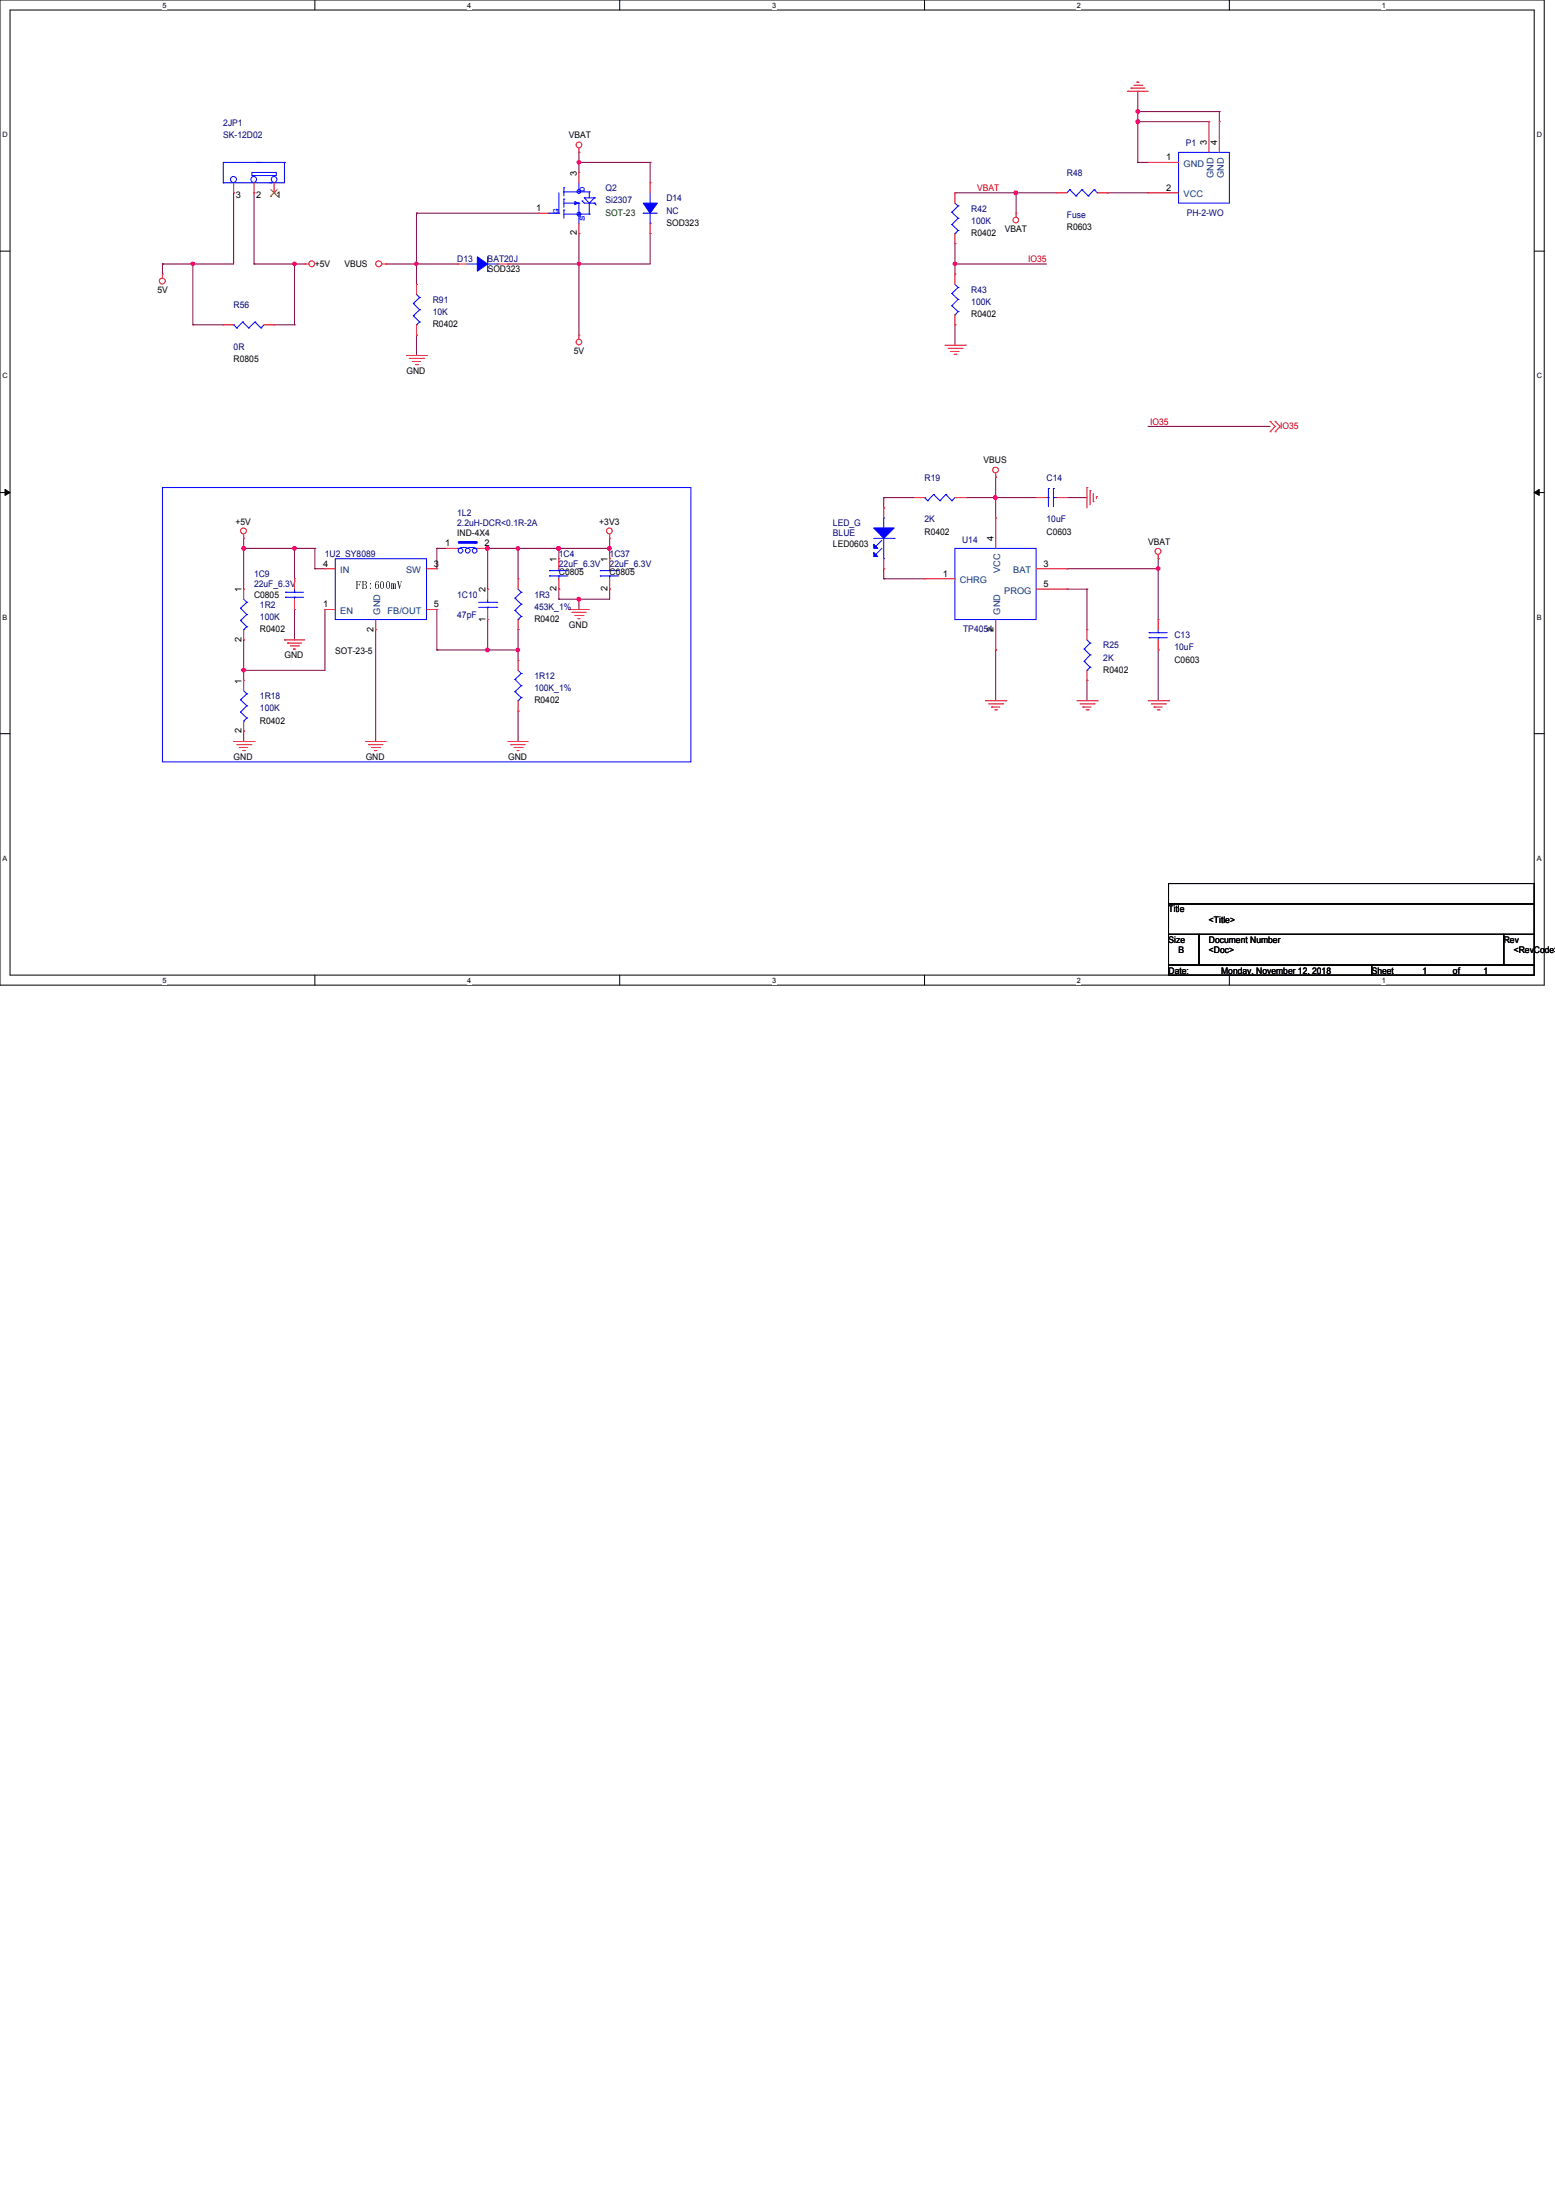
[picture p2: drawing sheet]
<svg xmlns="http://www.w3.org/2000/svg" width="210mm" height="297mm" viewBox="0 0 210 297" stroke-linecap="round" stroke-linejoin="round" font-family="sans-serif">
<path d="M0 0h208.4v133h-208.4zM1.4 1.4h205.7v130.3h-205.7z" fill="none" stroke="#000" stroke-width=".13"/>
<g fill="#fff">
<path d="M21.9 .1h.6v1.1h-.6z"/>
<path d="M21.9 131.8h.6v1.1h-.6z"/>
</g>
<path d="M42.5 0v1.4M42.5 131.7v1.3" fill="none" stroke="#000" stroke-width=".13"/>
<g fill="#fff">
<path d="M63.1 .1h.5v1.1h-.5z"/>
<path d="M63.1 131.8h.5v1.1h-.5z"/>
</g>
<path d="M83.7 0v1.4M83.7 131.7v1.3" fill="none" stroke="#000" stroke-width=".13"/>
<g fill="#fff">
<path d="M104.2 .1h.6v1.1h-.6z"/>
<path d="M104.2 131.8h.6v1.1h-.6z"/>
</g>
<path d="M124.8 0v1.4M124.8 131.7v1.3" fill="none" stroke="#000" stroke-width=".13"/>
<g fill="#fff">
<path d="M145.4 .1h.5v1.1h-.5z"/>
<path d="M145.4 131.8h.5v1.1h-.5z"/>
</g>
<path d="M165.9 0v1.4M165.9 131.7v1.3" fill="none" stroke="#000" stroke-width=".13"/>
<g fill="#fff">
<path d="M186.5 .1h.6v1.1h-.6z"/>
<path d="M186.5 131.8h.6v1.1h-.6z"/>
<path d="M.3 17.6h.8v1.1h-.8z"/>
<path d="M207.4 17.6h.8v1.1h-.8z"/>
<path d="M.3 50.2h.8v1.1h-.8z"/>
<path d="M207.4 50.2h.8v1.1h-.8z"/>
</g>
<path d="M0 33.9h1.4M207.1 33.9h1.3" fill="none" stroke="#000" stroke-width=".13"/>
<g fill="#fff">
<path d="M.3 82.8h.7v1.1h-.7z"/>
<path d="M207.4 82.8h.7v1.1h-.7z"/>
</g>
<path d="M0 66.5h1.4M.7 66.1l.7 .4-.7 .4zM207.1 66.5l.7-.4v.8zM207.1 66.5h1.3" fill="none" stroke="#000" stroke-width=".13"/>
<path d="M.7 66.1l.7 .4-.7 .4zM207.1 66.5l.7-.4v.8z" fill="#000"/>
<g fill="#fff">
<path d="M.3 115.3h.7v1.1h-.7z"/>
<path d="M207.4 115.3h.7v1.1h-.7z"/>
</g>
<path d="M0 99.1h1.4M207.1 99.1h1.3" fill="none" stroke="#000" stroke-width=".13"/>
<path d="M21.9 65.8h71.4v37.1h-71.4z" fill="none" stroke="#00f" stroke-width=".13"/>
<path d="M128.9 26h.1M128.9 26h8.3M137.2 26h.1M137.2 26v2.8" fill="none" stroke="#7f003f" stroke-width=".13"/>
<circle cx="137.1" cy="26" r=".26" fill="#f0f"/>
<circle cx="137.1" cy="26" r=".26" fill="none" stroke="#f0f" stroke-width=".13"/>
<path d="M128.9 32.9h.1M128.9 35.6h.1M128.9 32.9v2.7M128.9 35.6h12.4" fill="none" stroke="#7f003f" stroke-width=".13"/>
<circle cx="128.9" cy="35.6" r=".25" fill="#f0f"/>
<circle cx="128.9" cy="35.6" r=".25" fill="none" stroke="#f0f" stroke-width=".13"/>
<g fill="none" stroke="#7f003f" stroke-width=".13">
<path d="M153.6 16.4h.1M153.6 15.1h.1M153.6 16.4h9.6M153.6 15.1v1.3M153.6 15.1h11M164.6 15.1h.1M164.6 15.1v1.3M128.9 35.6h.1M128.9 35.6v1.4M128.9 43.9h.1M128.9 43.9v2.7M155 57.6h.1"/>
<path d="M155 57.6h16.4"/>
</g>
<circle cx="153.6" cy="15" r=".25" fill="#f0f"/>
<circle cx="153.6" cy="15" r=".25" fill="none" stroke="#f0f" stroke-width=".13"/>
<path d="M153.6 12.3h.1M153.6 16.4h.1M153.6 12.3v2.8M153.6 16.4v5.5M153.6 21.9h.1M153.6 21.9h1.4" fill="none" stroke="#7f003f" stroke-width=".13"/>
<circle cx="153.6" cy="16.4" r=".26" fill="#f0f"/>
<circle cx="153.6" cy="16.4" r=".26" fill="none" stroke="#f0f" stroke-width=".13"/>
<path d="M39.8 74h.1M39.8 74h2.7M82.3 72.7h.1M82.3 72.7v1.3" fill="none" stroke="#7f003f" stroke-width=".13"/>
<circle cx="39.7" cy="74" r=".26" fill="#f0f"/>
<circle cx="39.7" cy="74" r=".26" fill="none" stroke="#f0f" stroke-width=".13"/>
<path d="M32.9 90.5h.1M43.9 82.3h.1M43.9 82.3v8.2h-11" fill="none" stroke="#7f003f" stroke-width=".13"/>
<circle cx="32.9" cy="90.5" r=".25" fill="#f0f"/>
<circle cx="32.9" cy="90.5" r=".25" fill="none" stroke="#f0f" stroke-width=".13"/>
<g fill="none" stroke="#7f003f" stroke-width=".13">
<path d="M32.9 74h.1M32.9 74v5.5M39.8 74h.1M39.8 74v4.1M42.5 74h.1M42.5 76.8h.1M42.5 74v2.8M42.5 76.8h1.4M59 74h.1M59 74v2.8M59 74h1.3M69.9 74h.1"/>
<path d="M69.9 74h5.5M39.8 82.3h.1M39.8 82.3v4.1M50.7 85h.1M50.7 85v15.1M59 82.3h.1M59 82.3v5.5"/>
</g>
<circle cx="75.4" cy="74" r=".26" fill="#f0f"/>
<circle cx="75.4" cy="74" r=".26" fill="none" stroke="#f0f" stroke-width=".13"/>
<path d="M69.7 73.9l.2-.1 .2 .1v.3l-.2 .1-.2-.1z" fill-rule="evenodd" fill="#f0f"/>
<path d="M69.7 73.9l.2-.1 .2 .1v.3l-.2 .1-.2-.1z" fill="none" stroke="#f0f" stroke-width=".13"/>
<path d="M75.4 74h.1M75.4 74h6.9" fill="none" stroke="#7f003f" stroke-width=".13"/>
<circle cx="82.3" cy="74" r=".26" fill="#f0f"/>
<circle cx="82.3" cy="74" r=".26" fill="none" stroke="#f0f" stroke-width=".13"/>
<circle cx="75.4" cy="74" r=".26" fill="#f0f"/>
<circle cx="75.4" cy="74" r=".26" fill="none" stroke="#f0f" stroke-width=".13"/>
<path d="M65.8 74h.1M65.8 74h4.1M69.9 74h.1M69.9 74v4.1M82.3 74h.1M82.3 74v1.4M69.9 87.8h.1M69.9 87.8v1.4M75.4 80.9h.1M75.4 80.9h6.9M78.1 80.9h.1" fill="none" stroke="#7f003f" stroke-width=".13"/>
<circle cx="78.1" cy="80.9" r=".26" fill="#f0f"/>
<circle cx="78.1" cy="80.9" r=".26" fill="none" stroke="#f0f" stroke-width=".13"/>
<path d="M65.8 87.8h.1M65.8 87.8h4.1M69.9 96h.1M69.9 96v4.1" fill="none" stroke="#7f003f" stroke-width=".13"/>
<path d="M69.7 87.6l.2-.1 .2 .1v.3l-.2 .1-.2-.1z" fill-rule="evenodd" fill="#f0f"/>
<path d="M69.7 87.6l.2-.1 .2 .1v.3l-.2 .1-.2-.1z" fill="none" stroke="#f0f" stroke-width=".13"/>
<circle cx="65.8" cy="87.8" r=".26" fill="#f0f"/>
<circle cx="65.8" cy="87.8" r=".26" fill="none" stroke="#f0f" stroke-width=".13"/>
<path d="M65.8 74h.1M65.8 74v5.5" fill="none" stroke="#7f003f" stroke-width=".13"/>
<circle cx="65.8" cy="74" r=".26" fill="#f0f"/>
<circle cx="65.8" cy="74" r=".26" fill="none" stroke="#f0f" stroke-width=".13"/>
<path d="M32.9 74h.1M32.9 74h6.9M59 87.8h.1M65.8 83.7h.1M65.8 83.7v4.1h-6.8M69.9 85h.1M69.9 85v2.8" fill="none" stroke="#7f003f" stroke-width=".13"/>
<circle cx="32.9" cy="74" r=".26" fill="#f0f"/>
<circle cx="32.9" cy="74" r=".26" fill="none" stroke="#f0f" stroke-width=".13"/>
<path d="M32.9 72.7h.1M32.9 72.7v1.3M75.4 74h.1M75.4 74v1.4M82.3 79.5h.1M82.3 79.5v1.4M32.9 90.5h.1M32.9 90.5v1.4" fill="none" stroke="#7f003f" stroke-width=".13"/>
<circle cx="75.4" cy="74" r=".26" fill="#f0f"/>
<circle cx="75.4" cy="74" r=".26" fill="none" stroke="#f0f" stroke-width=".13"/>
<path d="M56.2 35.6h.1M56.2 35.6v2.8M78.1 21.9h.1M78.1 21.9v1.4M75.4 79.5h.1M75.4 79.5v1.4M32.9 86.4h.1M32.9 98.7h.1M32.9 86.4v4.1M32.9 98.7v1.4M78.1 80.9h.1M78.1 80.9v1.4" fill="none" stroke="#7f003f" stroke-width=".13"/>
<path d="M56 35.4h.4v.2v.2l-.2 .1-.2-.1z" fill-rule="evenodd" fill="#f0f"/>
<path d="M56 35.4h.4v.2v.2l-.2 .1-.2-.1z" fill="none" stroke="#f0f" stroke-width=".13"/>
<g fill="none" stroke="#7f003f" stroke-width=".13">
<path d="M52.1 35.6h.1M52.1 35.6h9.6M56.2 35.6h.1M56.2 28.8h.1M56.2 28.8v6.8M56.2 28.8h16.5M68.6 35.6h.1M78.1 31.5h.1M78.1 21.9h.1M78.1 31.5v4.1h-9.5M78.1 21.9h9.7M87.8 21.9h.1"/>
<path d="M87.8 21.9v2.8M56.2 45.3h.1M56.2 45.3v2.7"/>
</g>
<circle cx="78.1" cy="21.9" r=".25" fill="#f0f"/>
<circle cx="78.1" cy="21.9" r=".25" fill="none" stroke="#f0f" stroke-width=".13"/>
<path d="M78.1 35.6h.1M87.8 31.5h.1M87.8 31.5v4.1h-9.7" fill="none" stroke="#7f003f" stroke-width=".13"/>
<circle cx="78.1" cy="35.6" r=".25" fill="#f0f"/>
<circle cx="78.1" cy="35.6" r=".25" fill="none" stroke="#f0f" stroke-width=".13"/>
<path d="M78.1 20.6h.1M78.1 35.6h.1M78.1 20.6v1.3M78.1 35.6v9.7M137.2 26h.1M137.2 26h5.4M149.5 26h.1M149.5 26h5.5M134.4 67.2h.1M134.4 67.2v2.7" fill="none" stroke="#7f003f" stroke-width=".13"/>
<circle cx="134.4" cy="67.2" r=".26" fill="#f0f"/>
<circle cx="134.4" cy="67.2" r=".26" fill="none" stroke="#f0f" stroke-width=".13"/>
<g fill="none" stroke="#7f003f" stroke-width=".13">
<path d="M119.3 78.1h.1M119.3 76.8h.1M119.3 67.2h.1M119.3 67.2h4.1M119.3 78.1h5.5M119.3 67.2v1.4M119.3 76.8v1.3M134.4 67.2h.1M134.4 67.2h5.5M144 79.5h.1M144 79.5h2.7M146.7 79.5h.1"/>
<path d="M146.7 79.5v5.5M156.3 76.8h.1M156.3 76.8v6.9M134.4 87.8h.1M134.4 87.8v6.8"/>
</g>
<circle cx="156.3" cy="76.8" r=".25" fill="#f0f"/>
<circle cx="156.3" cy="76.8" r=".25" fill="none" stroke="#f0f" stroke-width=".13"/>
<g fill="none" stroke="#7f003f" stroke-width=".13">
<path d="M21.9 35.6h.1M21.9 35.6v1.4M26 35.6h.1M26 35.6h5.5M26 35.6v8.3M39.8 35.6h.1M39.8 35.6v8.3M26 43.9h.1M26 43.9h4.1M37 43.9h2.8M39.8 43.9h.1M130.3 67.2h.1"/>
<path d="M134.4 64.4h.1M134.4 64.4v2.8h-4.1M144 67.2h.1M144 76.8h.1M144 67.2h2.7M156.3 75.4h.1M156.3 75.4v1.4h-12.3M146.7 91.9h.1M146.7 91.9v2.7M156.3 87.8h.1M156.3 87.8v6.8"/>
</g>
<circle cx="26" cy="35.6" r=".25" fill="#f0f"/>
<circle cx="26" cy="35.6" r=".25" fill="none" stroke="#f0f" stroke-width=".13"/>
<path d="M21.9 35.6h.1M21.9 35.6h4.1M34.3 35.6h.1M34.3 26h.1M34.3 35.6h6.8M34.3 26v9.6M39.8 35.6h.1" fill="none" stroke="#7f003f" stroke-width=".13"/>
<circle cx="39.8" cy="35.6" r=".25" fill="#f0f"/>
<circle cx="39.8" cy="35.6" r=".25" fill="none" stroke="#f0f" stroke-width=".13"/>
<path d="M31.5 26h.1M31.5 26v9.6" fill="none" stroke="#7f003f" stroke-width=".13"/>
<g fill="none" stroke="#f00" stroke-width=".13">
<path d="M152.2 12.3h.1M152.2 12.3h2.8M152.7 11.9h.1M152.7 11.9h1.9M153 11.5h1.1M153.5 11.1h.1M153.5 11.1h.3M154.1 11.5h.1M21.9 37h.1M21.9 37v.5M41.1 35.6h.1M41.1 35.6h.6"/>
<path d="M51.6 35.6h.5M52.1 35.6h.1M56.2 38.4h.1M56.2 38.4v1.4M78.1 20.6h.1M78.1 20v.6M137.2 28.8h.1M137.2 28.8v.5M54.9 48h2.7M55.2 48.4h2M55.7 48.8h.1M55.7 48.8h1.1"/>
<path d="M56.1 49.2h.2M56.2 45.3h.1M56.2 43.9v1.4M56.3 49.2h.1M57.2 48.4h.1M57.6 48h.1M78.1 45.3h.1M78.1 45.3v.5M127.6 46.6h2.7M128 47h1.9M128.4 47.5h.1M128.4 47.5h1.1"/>
<path d="M128.8 47.8h.2M129 47.8h.1M129.9 47h.1M130.3 46.6h.1M171.4 58.3h.1M171.4 56.9h.1M171.4 56.9l.7 .7-.7 .7M172.1 58.3h.1M172.1 56.9h.1M172.1 56.9l.7 .7-.7 .7M32.9 72.7h.1M32.9 72.1v.6"/>
<path d="M75.4 75.4h.1M75.4 79.5h.1M75.4 75.4v1.4M75.4 78.1v1.4M82.3 72.7h.1M82.3 72.1v.6M134.4 64.4h.1M134.4 63.9v.5M146.7 65.8h.1M146.7 65.8v2.8M147.2 66.3h.1M147.2 66.3v1.9"/>
<path d="M147.6 67.7h.1M147.6 66.6v1.1M148 67.1h.1M148 67.1v.2M156.3 75.4h.1M156.3 74.9v.5M38.4 86.4h.1M38.4 86.4h2.7M38.8 86.8h.1M38.8 86.8h1.9M39.2 87.2h1.1M39.6 87.6h.1"/>
<path d="M39.6 87.6h.3M40.3 87.2h.1M76.8 82.3h.1M76.8 82.3h2.7M77.2 82.7h.1M77.2 82.7h1.9M77.6 83.1h1.1M78 83.5h.1M78 83.5h.3M78.7 83.1h.1M133 94.6h2.8M133.4 95h1.9"/>
<path d="M133.9 95.5h.1M133.9 95.5h1.1M134.3 95.8h.2M134.5 95.8h.1M135.3 95h.1M135.8 94.6h.1M145.4 94.6h2.7M145.8 95h1.9M146.2 95.5h.1M146.2 95.5h1.1M146.6 95.8h.3M146.9 95.8h.1"/>
<path d="M147.7 95h.1M148.1 94.6h.1M155 94.6h2.7M155.4 95h1.9M155.8 95.5h.1M155.8 95.5h1.1M156.2 95.8h.3M156.5 95.8h.1M157.3 95h.1M157.7 94.6h.1M31.5 100.1h2.8M32 100.5h1.9"/>
<path d="M32.3 100.9h.1M32.3 100.9h1.1M32.8 101.3h.2M33 101.3h.1M33.9 100.5h.1M34.3 100.1h.1M49.4 100.1h.1M49.4 100.1h2.7M49.8 100.5h.1M49.8 100.5h1.9M50.2 100.9h1.1M50.6 101.3h.1"/>
<path d="M50.6 101.3h.3M51.3 100.9h.1M68.6 100.1h.1M68.6 100.1h2.7M69 100.5h.1M69 100.5h1.9M69.4 100.9h1.1M69.8 101.3h.1M69.8 101.3h.3M70.5 100.9h.1"/>
<circle cx="78.1" cy="19.6" r=".39"/>
<circle cx="21.9" cy="37.9" r=".4"/>
<circle cx="42.1" cy="35.6" r=".39"/>
<circle cx="51.1" cy="35.6" r=".4"/>
<circle cx="137.1" cy="29.7" r=".38"/>
<circle cx="78.1" cy="46.2" r=".38"/>
<circle cx="32.9" cy="71.7" r=".4"/>
<circle cx="82.2" cy="71.7" r=".39"/>
<circle cx="134.4" cy="63.5" r=".39"/>
<circle cx="156.3" cy="74.4" r=".4"/>
</g>
<path d="M157.7 119.3h49.4v2.7h-49.4zM157.7 122h49.4v4.2h-49.4zM157.7 126.2h4.1v4.1h-4.1zM157.7 130.3h27.5v1.4h-27.5zM161.8 126.2h41.2v4.1h-41.2zM185.2 130.3h21.9v1.4h-21.9zM203 126.2h4.1v4.1h-4.1z" fill="none" stroke="#000" stroke-width=".13"/>
<g fill="none" stroke="#00f" stroke-width=".13">
<path d="M56.2 39.8l.4 .4M55.8 41h.1M55.8 42.6h.1M55.8 41l.8 .8M55.8 42.6l.8 .9M56.2 43.9h.1M56.6 40.2h.1M56.6 41.8h.1M56.6 43.5h.1M56.6 40.2l-.8 .8M56.6 41.8l-.8 .8M56.6 43.5l-.4 .4"/>
<path d="M74.2 77.8h.1M74.2 77h.1M74.2 77.8h2.5M74.2 77h2.5M75.4 77h.1M75.4 77.8h.1M75.4 76.8v.2M75.4 77.8v.3"/>
</g>
<path d="M117.9 71.3h2.8l-1.4 1.4z" fill="#00f"/>
<path d="M117.9 71.3h2.8l-1.4 1.4z" fill="none" stroke="#00f" stroke-width=".13"/>
<path d="M117.9 73.5l.6 .5h-.6z" fill="#00f"/>
<path d="M117.9 73.5l.6 .5h-.6z" fill="none" stroke="#00f" stroke-width=".13"/>
<path d="M117.9 74.6l.6 .5h-.6z" fill="#00f"/>
<g fill="none" stroke="#00f" stroke-width=".13">
<path d="M63.1 35.6h1.3M64.4 35.6h.1M65.8 36.6h.1M65.8 34.7v1.9M65.8 35.6h1.4M67.2 35.6h.1M31.5 43.9h.1M31.5 43.9l.5 .4M32 44.3h.1M32.8 43.5h.1M32.8 43.5l.8 .8M32.8 43.5l-.8 .8"/>
<path d="M33.6 44.3h.1M34.4 43.5h.1M34.4 43.5l.8 .8M34.4 43.5l-.8 .8M35.2 44.3h.1M35.6 43.9l-.4 .4M117.9 74.6l.6 .5h-.6zM117.9 72.7h2.8M118.2 73.8h.1M118.2 74.9h.1M119 72.9l-.8 .9M119 74l-.8 .9"/>
<path d="M119.3 69.9h.1M119.3 75.4h.1M119.3 69.9v1.4M119.3 72.7v2.7M120.7 72.7h.1M32.5 94.5h.1M32.5 96.1h.1M32.5 94.5l.8 .8M32.5 96.1l.8 .8M32.9 97.4h.1M32.9 93.3l.4 .4M33.3 93.7h.1"/>
<path d="M33.3 95.3h.1M33.3 96.9h.1M33.3 93.7l-.8 .8M33.3 95.3l-.8 .8M33.3 96.9l-.4 .5M146.3 87.6h.1M146.3 89.3h.1M146.3 87.6l.9 .8M146.3 89.3l.9 .8M146.7 90.5h.1M146.7 86.4l.5 .4M147.2 86.8h.1"/>
<path d="M147.2 88.4h.1M147.2 90.1h.1M147.2 86.8l-.9 .8M147.2 88.4l-.9 .9M147.2 90.1l-.5 .4"/>
</g>
<g fill="none" stroke="#f00" stroke-width=".13">
<path d="M30.1 43.9h.1M30.1 43.9h1.4M35.6 43.9h1.4M37 43.9h.1M119.3 68.6h.1M119.3 76.8h.1M119.3 68.6v1.3M119.3 75.4v1.4M32.9 91.9h.1M32.9 98.7h.1M32.9 91.9v1.4M32.9 97.4v1.3"/>
<path d="M146.7 85h.1M146.7 91.9h.1M146.7 85v1.4M146.7 90.5v1.4"/>
</g>
<path d="M64.4 34.7l1.4 .9-1.4 1z" fill-rule="evenodd" fill="#00f"/>
<path d="M64.4 34.7l1.4 .9-1.4 1z" fill="none" stroke="#00f" stroke-width=".13"/>
<path d="M61.7 35.6h.1M61.7 35.6h1.4M67.2 35.6h1.4M68.6 35.6h.1" fill="none" stroke="#f00" stroke-width=".13"/>
<path d="M62 73.2h2.2" fill="none" stroke="#00f" stroke-width=".38"/>
<circle cx="64.2" cy="73.2" r=".19" fill="#00f"/>
<g fill="none" stroke="#00f" stroke-width=".13">
<path d="M30.1 24.7h.1M30.1 21.9h.1M30.1 21.9v2.8M30.1 21.9h8.3M34 23.3h3.3v.4h-3.3zM34.7 21.9h.1M35.2 21.9h.1M36.6 24.7h.1M38.4 21.9h.1M38.4 21.9v2.8h-8.3M74 28.8h.1M74 28.8h1.4"/>
<path d="M75.4 28.8h.1M75.4 26v2.8M76.1 28.4h.1M76.1 26.9h.1M76.1 25.4h.1M76.1 25.9h.1M76.1 27.4h2M76.1 25.4v1.1M76.1 26.9v1.1M76.1 28.4v1.1M76.1 28.9h3.4M76.1 25.9h3.4"/>
<path d="M77.6 27.6h.1M77.6 27.3h.1M77.6 27.3l.5 .1M77.6 27.3v.3M78.1 25.9h.1M78.1 27.4h.1M78.1 28.9h.1M78.1 24.7v1.2M78.1 27.4v2.7M78.1 27.4l-.5 .2M78.6 27.1h.1M78.6 27.1l.3 .3h1.3"/>
<path d="M78.9 26.7h.1M78.9 26.7h1.3M78.9 26.7l.6 .7M79.5 28.9h.1M79.5 27.4h.1M79.5 25.9h.1M79.5 25.9v.8M79.5 27.4v1.5M80.2 27.4h.1M80.2 26.7h.1M80.2 27.4l.3 .3M80.2 26.7l-.7 .7"/>
<path d="M86.8 28.8h.1M86.8 28.8h1.9M87.8 27.4h.1M87.8 30.1h.1M87.8 26v1.4M87.8 28.8v1.3M128.5 28.7h.1M128.5 30.3h.1M128.5 28.7l.8 .8M128.5 30.3l.8 .8M128.9 31.5h.1M128.9 27.4l.4 .4"/>
<path d="M129.3 27.8h.1M129.3 29.5h.1M129.3 31.1h.1M129.3 27.8l-.8 .9M129.3 29.5l-.8 .8M129.3 31.1l-.4 .4M144.4 25.6h.1M144.4 25.6l-.4 .4M144.4 25.6l.8 .9M145.2 26.5h.1M146 25.6h.1M146 25.6l-.8 .9"/>
<path d="M146 25.6l.9 .9M146.9 26.5h.1M147.7 25.6h.1M147.7 25.6l-.8 .9M147.7 25.6l.4 .4M148.1 26h.1M159.1 20.6h6.8v6.8h-6.8zM38.5 80h.1M38.5 80h2.5M39.8 80h.1M39.8 79.5v.5M45.3 75.4h12.3v8.3h-12.3z"/>
<path d="M61.7 74h.4M62.1 74l.5-.1 .5 .1M62.1 74h.1M63.2 74l.5-.1 .5 .1M64.1 74h.3M64.4 74h.1M69.9 79.5l.5 .5M70.4 80h.1M70.4 80l-.9 .8M128.9 74h11v9.7h-11zM141.3 67.2h.2M141.5 67.2h.1"/>
<path d="M141.5 66h.1M141.5 66v2.4M142.2 66h.1M142.2 67.2h.1M142.2 67.2h.4M142.2 66v2.4M32.5 82.1h.1M32.5 83.8h.1M32.5 82.1l.8 .9M32.5 83.8l.8 .8M32.9 85h.1M32.9 80.9l.4 .4"/>
<path d="M33.3 81.3h.1M33.3 83h.1M33.3 84.6h.1M33.3 81.3l-.8 .8M33.3 83l-.8 .8M33.3 84.6l-.4 .4M38.5 80.6h.1M38.5 80.6h2.5M39.8 80.6h.1M39.8 80.6v.3M64.6 81.3h2.5M64.6 82h2.5"/>
<path d="M65.8 82h.1M65.8 81.3h.1M65.8 80.9v.4M65.8 82v.3M67.1 81.3h.1M67.1 82h.1M69.5 91.7h.1M69.5 93.4h.1M69.5 80.8h.1M69.5 82.4h.1M69.5 91.7l.9 .9M69.5 93.4l.9 .8"/>
<path d="M69.5 80.8l.9 .8M69.5 82.4l.9 .8M69.9 94.6h.1M69.9 83.7h.1M69.9 90.5l.5 .4M70.4 90.9h.1M70.4 92.6h.1M70.4 94.2h.1M70.4 81.6h.1M70.4 83.2h.1M70.4 90.9l-.9 .8M70.4 92.6l-.9 .8"/>
<path d="M70.4 94.2l-.5 .4M70.4 81.6l-.9 .8M70.4 83.2l-.5 .5M155.1 85.4h.1M155.1 86.1h.1M155.1 85.4h2.5M155.1 86.1h2.5M156.3 86.1h.1M156.3 85.4h.1M156.3 85v.4M156.3 86.1v.3"/>
<circle cx="31.5" cy="24.2" r=".4"/>
<circle cx="34.2" cy="24.2" r=".39"/>
<circle cx="37" cy="24.2" r=".39"/>
<circle cx="78.1" cy="28.9" r=".26"/>
<circle cx="78.1" cy="25.9" r=".26"/>
<circle cx="62.2" cy="74.4" r=".32"/>
<circle cx="63.1" cy="74.4" r=".32"/>
<circle cx="64.1" cy="74.4" r=".32"/>
</g>
<g fill="none" stroke="#f00" stroke-width=".13">
<path d="M163.2 16.4h.1M163.2 16.4v4.2M164.6 16.4h.1M164.6 16.4v4.2M31.5 26h.1M31.5 24.7v1.3M34.3 26h.1M34.3 24.7v1.3M37 26h.1M37 24.7v1.3M72.7 28.8h.1M72.7 28.8h1.3"/>
<path d="M78.1 23.3h.1M78.1 31.5h.1M78.1 23.3v1.4M78.1 30.1v1.4M128.9 26h.1M128.9 32.9h.1M128.9 26v1.4M128.9 31.5v1.4M142.6 26h.1M142.6 26h1.4M148.1 26h1.4M149.5 26h.1"/>
<path d="M155 21.9h.1M155 26h.1M155 26h4.1M155 21.9h4.1M32.9 79.5h.1M32.9 79.5v1.4M39.8 78.1h.1M39.8 78.1v1.4M43.9 76.8h.1M43.9 76.8h1.4M57.6 76.8h1.4M59 76.8h.1"/>
<path d="M60.3 74h.1M60.3 74h1.4M64.4 74h1.4M65.8 74h.1M65.8 79.5h.1M65.8 79.5v1.4M69.9 78.1h.1M69.9 78.1v1.4M124.8 78.1h.1M124.8 78.1h4.1M134.4 69.9h.1M134.4 69.9v4.1"/>
<path d="M139.9 67.2h.1M139.9 76.8h4.1M139.9 79.5h4.1M139.9 67.2h1.4M142.6 67.2h1.4M144 76.8h.1M144 79.5h.1M144 67.2h.1M32.9 86.4h.1M32.9 85v1.4M39.8 82.3h.1M39.8 80.9v1.4"/>
<path d="M43.9 82.3h.1M43.9 82.3h1.4M50.7 85h.1M50.7 83.7v1.3M57.6 82.3h1.4M59 82.3h.1M65.8 83.7h.1M65.8 82.3v1.4M69.9 89.2h.1M69.9 96h.1M69.9 85h.1M69.9 83.7v1.3"/>
<path d="M69.9 89.2v1.3M69.9 94.6v1.4M134.4 87.8h.1M134.4 83.7v4.1M156.3 87.8h.1M156.3 83.7h.1M156.3 83.7v1.3M156.3 86.4v1.4"/>
</g>
<path d="M36.5 26.5h.1M36.6 25.6l.9 .9M37.4 25.6l-.9 .9M37.5 26.5h.1" fill="none" stroke="#7f3f00" stroke-width=".13"/>
<path d="M86.8 27.4h1.9l-.9 1.4z" fill-rule="evenodd" fill="#00f"/>
<g fill="none" stroke="#00f" stroke-width=".13">
<path d="M86.8 27.4h1.9l-.9 1.4zM128.5 39.6h.1M128.5 39.6l.8 .8M128.9 38.4l.4 .4M129.3 38.8h.1M129.3 38.8l-.8 .8M128.5 41.3h.1M128.5 41.3l.8 .8M128.9 42.5h.1M129.3 40.4h.1M129.3 42.1h.1M129.3 40.4l-.8 .9"/>
<path d="M129.3 42.1l-.4 .4M81 77.8h.1M81 77h.1M81 77.8h2.5M81 77h2.5M82.3 77h.1M82.3 77.8h.1M82.3 76.8v.2M82.3 77.8v.3M124.8 67.2h.1M124.8 67.2l.4 .4M125.2 67.6h.1"/>
<path d="M126 66.8h.1M126 66.8l.9 .8M126 66.8l-.8 .8M126.9 67.6h.1M127.7 66.8h.1M127.7 66.8l.8 .8M127.7 66.8l-.8 .8M128.5 67.6h.1M128.9 67.2l-.4 .4"/>
</g>
<g fill="none" stroke="#f00" stroke-width=".13">
<path d="M87.8 24.7h.1M87.8 31.5h.1M87.8 24.7v1.3M87.8 30.1v1.4M128.9 37h.1M128.9 37v1.4M128.9 43.9h.1M128.9 42.5v1.4M82.3 75.4h.1M82.3 79.5h.1M82.3 75.4v1.4M82.3 78.1v1.4"/>
<path d="M123.4 67.2h.1M123.4 67.2h1.4M128.9 67.2h1.4M130.3 67.2h.1"/>
</g>
<circle cx="137.1" cy="26" r=".26" fill="#f0f"/>
<circle cx="137.1" cy="26" r=".26" fill="none" stroke="#f0f" stroke-width=".13"/>
<circle cx="128.9" cy="35.6" r=".25" fill="#f0f"/>
<circle cx="128.9" cy="35.6" r=".25" fill="none" stroke="#f0f" stroke-width=".13"/>
<circle cx="153.6" cy="15" r=".25" fill="#f0f"/>
<circle cx="153.6" cy="15" r=".25" fill="none" stroke="#f0f" stroke-width=".13"/>
<circle cx="153.6" cy="16.4" r=".26" fill="#f0f"/>
<circle cx="153.6" cy="16.4" r=".26" fill="none" stroke="#f0f" stroke-width=".13"/>
<circle cx="39.7" cy="74" r=".26" fill="#f0f"/>
<circle cx="39.7" cy="74" r=".26" fill="none" stroke="#f0f" stroke-width=".13"/>
<circle cx="32.9" cy="90.5" r=".25" fill="#f0f"/>
<circle cx="32.9" cy="90.5" r=".25" fill="none" stroke="#f0f" stroke-width=".13"/>
<circle cx="75.4" cy="74" r=".26" fill="#f0f"/>
<circle cx="75.4" cy="74" r=".26" fill="none" stroke="#f0f" stroke-width=".13"/>
<path d="M69.7 73.9l.2-.1 .2 .1v.3l-.2 .1-.2-.1z" fill-rule="evenodd" fill="#f0f"/>
<path d="M69.7 73.9l.2-.1 .2 .1v.3l-.2 .1-.2-.1z" fill="none" stroke="#f0f" stroke-width=".13"/>
<circle cx="82.3" cy="74" r=".26" fill="#f0f"/>
<circle cx="82.3" cy="74" r=".26" fill="none" stroke="#f0f" stroke-width=".13"/>
<circle cx="75.4" cy="74" r=".26" fill="#f0f"/>
<circle cx="75.4" cy="74" r=".26" fill="none" stroke="#f0f" stroke-width=".13"/>
<circle cx="78.1" cy="80.9" r=".26" fill="#f0f"/>
<circle cx="78.1" cy="80.9" r=".26" fill="none" stroke="#f0f" stroke-width=".13"/>
<path d="M69.7 87.6l.2-.1 .2 .1v.3l-.2 .1-.2-.1z" fill-rule="evenodd" fill="#f0f"/>
<path d="M69.7 87.6l.2-.1 .2 .1v.3l-.2 .1-.2-.1z" fill="none" stroke="#f0f" stroke-width=".13"/>
<circle cx="65.8" cy="87.8" r=".26" fill="#f0f"/>
<circle cx="65.8" cy="87.8" r=".26" fill="none" stroke="#f0f" stroke-width=".13"/>
<circle cx="65.8" cy="74" r=".26" fill="#f0f"/>
<circle cx="65.8" cy="74" r=".26" fill="none" stroke="#f0f" stroke-width=".13"/>
<circle cx="32.9" cy="74" r=".26" fill="#f0f"/>
<circle cx="32.9" cy="74" r=".26" fill="none" stroke="#f0f" stroke-width=".13"/>
<circle cx="75.4" cy="74" r=".26" fill="#f0f"/>
<circle cx="75.4" cy="74" r=".26" fill="none" stroke="#f0f" stroke-width=".13"/>
<path d="M56 35.4h.4v.2v.2l-.2 .1-.2-.1z" fill-rule="evenodd" fill="#f0f"/>
<path d="M56 35.4h.4v.2v.2l-.2 .1-.2-.1z" fill="none" stroke="#f0f" stroke-width=".13"/>
<circle cx="78.1" cy="21.9" r=".25" fill="#f0f"/>
<circle cx="78.1" cy="21.9" r=".25" fill="none" stroke="#f0f" stroke-width=".13"/>
<circle cx="78.1" cy="35.6" r=".25" fill="#f0f"/>
<circle cx="78.1" cy="35.6" r=".25" fill="none" stroke="#f0f" stroke-width=".13"/>
<circle cx="134.4" cy="67.2" r=".26" fill="#f0f"/>
<circle cx="134.4" cy="67.2" r=".26" fill="none" stroke="#f0f" stroke-width=".13"/>
<circle cx="156.3" cy="76.8" r=".25" fill="#f0f"/>
<circle cx="156.3" cy="76.8" r=".25" fill="none" stroke="#f0f" stroke-width=".13"/>
<circle cx="26" cy="35.6" r=".25" fill="#f0f"/>
<circle cx="26" cy="35.6" r=".25" fill="none" stroke="#f0f" stroke-width=".13"/>
<circle cx="39.8" cy="35.6" r=".25" fill="#f0f"/>
<circle cx="39.8" cy="35.6" r=".25" fill="none" stroke="#f0f" stroke-width=".13"/>
<text font-size="1.6" x="48" y="79.5">FB:600mV</text>
<g font-size="1.2" fill="#00007f">
<text x="30.1" y="17">2JP1</text>
<text x="30.1" y="18.7">SK-12D02</text>
<text x="144" y="23.7">R48</text>
<text x="160.1" y="19.8">P1</text>
<text x="81.7" y="25.8">Q2</text>
<text x="81.7" y="27.5">Si2307</text>
<text x="90" y="27.2">D14</text>
<text x="90" y="28.8">NC</text>
<text x="131.1" y="28.6">R42</text>
<text x="144" y="29.4">Fuse</text>
<text x="160.2" y="29.1">PH-2-WO</text>
<text x="61.7" y="35.4">D13</text>
<text x="65.8" y="35.4">BAT20J</text>
<text x="131.1" y="30.2">100K</text>
<text x="31.5" y="41.6">R56</text>
<text x="58.4" y="40.9">R91</text>
<text x="131.1" y="39.5">R43</text>
<text x="131.1" y="41.2">100K</text>
<text x="31.5" y="47.2">0R</text>
<text x="58.4" y="42.5">10K</text>
<text x="124.8" y="64.9">R19</text>
<text x="141.3" y="64.9">C14</text>
<text x="61.7" y="69.7">1L2</text>
<text x="61.7" y="71.1">2.2uH-DCR&lt;0.1R-2A</text>
<text x="112.4" y="71.1">LED_G</text>
<text x="124.8" y="70.5">2K</text>
<text x="141.3" y="70.5">10uF</text>
<text x="34.3" y="77.9">1C9</text>
<text x="43.9" y="75.2">1U2 SY8089</text>
<text x="75.4" y="75.2">1C4</text>
<text x="75.4" y="76.6">22uF_6.3V</text>
<text x="82.3" y="75.2">1C37</text>
<text x="82.3" y="76.6">22uF_6.3V</text>
<text x="112.4" y="72.4">BLUE</text>
<text x="129.9" y="73.3">U14</text>
<text x="34.3" y="79.3">22uF_6.3V</text>
<text x="35.1" y="82">1R2</text>
<text x="35.1" y="83.7">100K</text>
<text x="61.7" y="80.7">1C10</text>
<text x="61.7" y="83.4">47pF</text>
<text x="72.1" y="80.7">1R3</text>
<text x="72.1" y="82.3">453K_1%</text>
<text x="130" y="85.3">TP4054</text>
<text x="148.9" y="87.5">R25</text>
<text x="148.9" y="89.2">2K</text>
<text x="158.5" y="86.1">C13</text>
<text x="158.5" y="87.8">10uF</text>
<text x="35.1" y="94.4">1R18</text>
<text x="72.1" y="91.7">1R12</text>
<text x="72.1" y="93.3">100K_1%</text>
<text x="35.1" y="96.1">100K</text>
</g>
<g font-size="1.2">
<text x="76.8" y="18.7">VBAT</text>
<text x="77.9" y="23.7" transform="rotate(-90 77.9 23.7)">3</text>
<text x="157.4" y="21.6">1</text>
<text x="162.9" y="19.6" transform="rotate(-90 162.9 19.6)">3</text>
<text x="164.3" y="19.6" transform="rotate(-90 164.3 19.6)">4</text>
<text x="31.8" y="26.8">3</text>
<text x="34.6" y="26.8">2</text>
<text x="37.3" y="26.8">1</text>
<text x="72.4" y="28.5">1</text>
<text x="157.4" y="25.7">2</text>
<text x="42.5" y="36">+5V</text>
<text x="46.5" y="36">VBUS</text>
<text x="77.9" y="31.8" transform="rotate(-90 77.9 31.8)">2</text>
<text x="90" y="30.5">SOD323</text>
<text x="131.1" y="31.8">R0402</text>
<text x="135.6" y="31.3">VBAT</text>
<text x="144" y="31">R0603</text>
<text x="21.3" y="39.5">5V</text>
<text x="65.8" y="36.8">SOD323</text>
<text x="58.4" y="44.2">R0402</text>
<text x="77.5" y="47.8">5V</text>
<text x="131.1" y="42.8">R0402</text>
<text x="31.5" y="48.9">R0805</text>
<text x="54.9" y="50.5">GND</text>
<text x="132.8" y="62.6">VBUS</text>
<text x="31.8" y="70.8">+5V</text>
<text x="80.9" y="70.8">+3V3</text>
<text x="43.6" y="76.5">4</text>
<text x="58.5" y="76.5">3</text>
<text x="60.1" y="73.7">1</text>
<text x="61.7" y="72.4">IND-4X4</text>
<text x="65.4" y="73.7">2</text>
<text x="75.1" y="75.8" transform="rotate(-90 75.1 75.8)">1</text>
<text x="75.4" y="77.7">C0805</text>
<text x="82" y="75.8" transform="rotate(-90 82 75.8)">1</text>
<text x="82.3" y="77.7">C0805</text>
<text x="112.4" y="73.8">LED0603</text>
<text x="124.8" y="72.2">R0402</text>
<text x="127.3" y="77.9">1</text>
<text x="134.1" y="73.1" transform="rotate(-90 134.1 73.1)">4</text>
<text x="140.8" y="76.5">3</text>
<text x="141.3" y="72.2">C0603</text>
<text x="155" y="73.5">VBAT</text>
<text x="32.6" y="79.9" transform="rotate(-90 32.6 79.9)">1</text>
<text x="34.3" y="80.7">C0805</text>
<text x="43.6" y="82">1</text>
<text x="58.5" y="82">5</text>
<text x="65.5" y="83.9" transform="rotate(-90 65.5 83.9)">1</text>
<text x="65.5" y="79.9" transform="rotate(-90 65.5 79.9)">2</text>
<text x="72.1" y="84">R0402</text>
<text x="75.1" y="79.8" transform="rotate(-90 75.1 79.8)">2</text>
<text x="82" y="79.8" transform="rotate(-90 82 79.8)">2</text>
<text x="140.8" y="79.2">5</text>
<text x="32.6" y="86.7" transform="rotate(-90 32.6 86.7)">2</text>
<text x="35.1" y="85.3">R0402</text>
<text x="38.4" y="88.9">GND</text>
<text x="45.3" y="88.3">SOT-23-5</text>
<text x="50.4" y="85.3" transform="rotate(-90 50.4 85.3)">2</text>
<text x="76.8" y="84.8">GND</text>
<text x="134.1" y="85.3" transform="rotate(-90 134.1 85.3)">2</text>
<text x="158.5" y="89.5">C0603</text>
<text x="32.6" y="92.3" transform="rotate(-90 32.6 92.3)">1</text>
<text x="72.1" y="95">R0402</text>
<text x="148.9" y="90.8">R0402</text>
<text x="32.6" y="99" transform="rotate(-90 32.6 99)">2</text>
<text x="35.1" y="97.7">R0402</text>
<text x="31.5" y="102.6">GND</text>
<text x="49.4" y="102.6">GND</text>
<text x="68.6" y="102.6">GND</text>
<text x="157.7" y="123.2">Title</text>
<text x="163.2" y="124.6">&lt;Title&gt;</text>
<text x="157.7" y="127.3">Size</text>
<text x="157.7" y="131.4">Date:</text>
<text x="159.1" y="128.7">B</text>
<text x="163.2" y="127.3">Document Number</text>
<text x="163.2" y="128.7">&lt;Doc&gt;</text>
<text x="164.8" y="131.4">Monday, November 12, 2018</text>
<text x="185.2" y="131.4">Sheet</text>
<text x="192" y="131.4">1</text>
<text x="196.1" y="131.4">of</text>
<text x="200.2" y="131.4">1</text>
<text x="203" y="127.3">Rev</text>
<text x="204.3" y="128.7">&lt;RevCode&gt;</text>
</g>
<g font-size="1.2" fill="#003f7f">
<text x="159.8" y="22.5">GND</text>
<text x="159.8" y="26.6">VCC</text>
<text x="163.8" y="24" transform="rotate(-90 163.8 24)">GND</text>
<text x="165.2" y="24" transform="rotate(-90 165.2 24)">GND</text>
<text x="45.9" y="77.4">IN</text>
<text x="54.8" y="77.4">SW</text>
<text x="135" y="77.3" transform="rotate(-90 135 77.3)">VCC</text>
<text x="136.8" y="77.4">BAT</text>
<text x="45.9" y="82.9">EN</text>
<text x="51.3" y="83" transform="rotate(-90 51.3 83)">GND</text>
<text x="52.3" y="82.9">FB/OUT</text>
<text x="129.6" y="78.7">CHRG</text>
<text x="135" y="83" transform="rotate(-90 135 83)">GND</text>
<text x="135.6" y="80.1">PROG</text>
</g>
<g font-size="1.2" fill="#00f">
<text x="75.4" y="28.9" transform="rotate(-90 75.4 28.9)">G</text>
<text x="79" y="29.9" transform="rotate(-90 79 29.9)">S</text>
<text x="79" y="25.9" transform="rotate(-90 79 25.9)">D</text>
</g>
<text font-size="1.2" fill="#003f00" x="81.7" y="29.1">SOT-23</text>
<g font-size="1.2" fill="#f00">
<text x="131.9" y="25.8">VBAT</text>
<text x="138.8" y="35.4">IO35</text>
<text x="155.2" y="57.3">IO35</text>
<text x="172.8" y="57.9">IO35</text>
</g>
<g font-size="1">
<text x="21.9" y="1">5</text>
<text x="63.1" y="1">4</text>
<text x="104.2" y="1">3</text>
<text x="145.4" y="1">2</text>
<text x="186.5" y="1">1</text>
<text x=".3" y="18.5">D</text>
<text x="207.4" y="18.5">D</text>
<text x=".3" y="51.1">C</text>
<text x="207.4" y="51.1">C</text>
<text x=".3" y="83.7">B</text>
<text x="207.4" y="83.7">B</text>
<text x=".3" y="116.2">A</text>
<text x="207.4" y="116.2">A</text>
<text x="21.9" y="132.7">5</text>
<text x="63.1" y="132.7">4</text>
<text x="104.2" y="132.7">3</text>
<text x="145.4" y="132.7">2</text>
<text x="186.5" y="132.7">1</text>
</g>
</svg>
